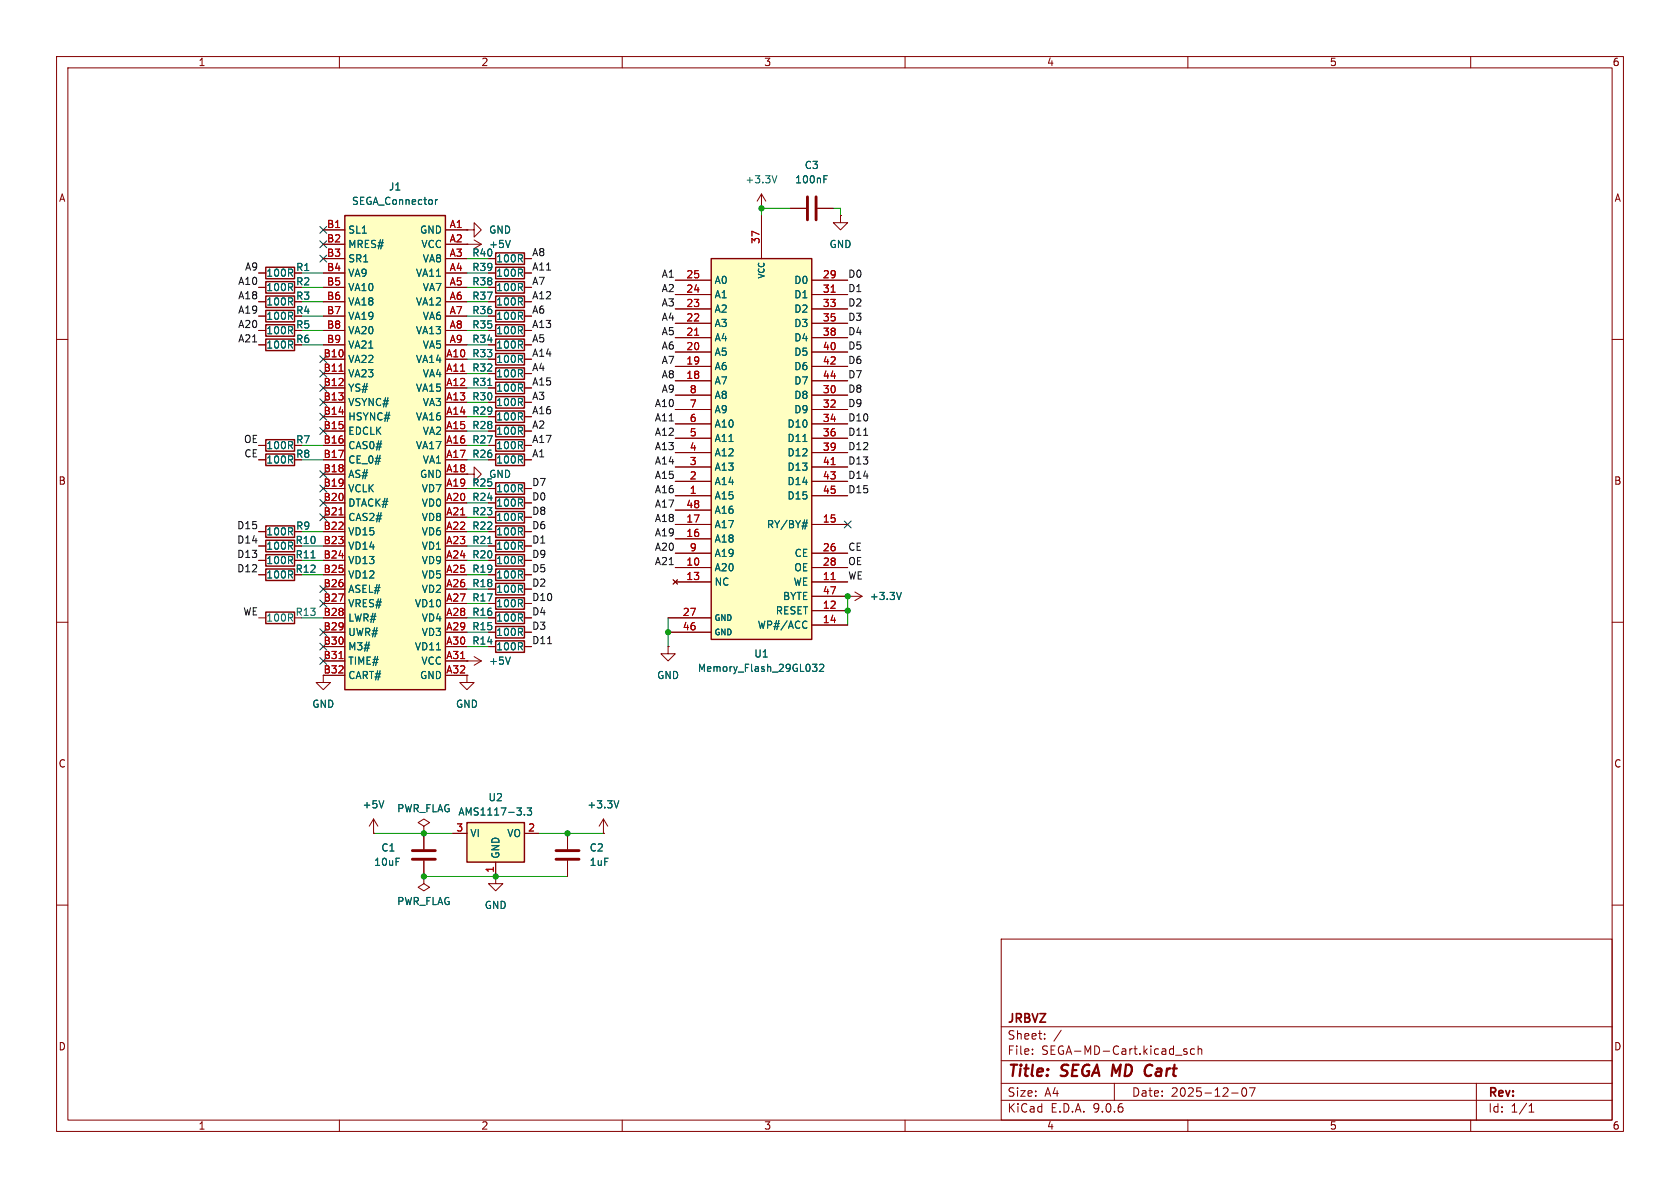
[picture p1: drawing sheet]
<svg xmlns="http://www.w3.org/2000/svg" width="297mm" height="210mm" viewBox="0 0 297 210" stroke-linecap="round" stroke-linejoin="round" font-family="sans-serif">
<g fill="none" stroke="#840000" stroke-width=".18">
<path d="M10 10h277v190h-277zM12 12h273v186h-273zM60 10v2M110 10v2M160 10v2M210 10v2M260 10v2M148.6 38.1v1.3h1.3l-1.3 1.2-1.3-1.2h1.3M148.6 38.1h.1M10 60h2M86.4 76.2h1.2M92.7 76.2h1.3"/>
<path d="M285 60h2M10 110h2M285 110h2M10 160h2M177 166h108v32h-108zM285 160h2M60 198v2M110 198v2M160 198v2M177 194.5h108M177 191.5h108M177 187.5h108"/>
<path d="M177 181.5h108M182.5 186.3v.1M182.5 185.5v.1M184.7 183.6v.1M184.7 182.8v.1M187.6 182.1l-1.3 2M197 191.5v3M207.8 186.5h1.2M209.8 185.5l-.3-.1-.3 .2 .1 .2 .5 .2v.3h-.6M210 198v2M211.2 185.5l-.5-.1-.2 .3v.4l.1 .2h.6M211.8 185.5l.2-.1 .4 .1 .1 .9"/>
<path d="M211.8 184.9v1.5M217.7 193.2h1.2M219.7 192.4l.2-.1a.81 .81 0 0 1 .6 .6 .81 .81 0 0 1-.3 .8l-.2 .1a.81 .81 0 0 1-.3-1.4zM220.9 192.3h1l-.7 1.5M260 198v2M261 191.5v6.5M270.3 196.6h.9M270.3 195.5l.4-.4v1.5"/>
</g>
<path d="M202.6 190.1l.3 .1 .5-.1M203.4 188.2l-.5 .1-.2 .2" fill="none" stroke="#840000" stroke-width=".4"/>
<path d="M87.6 75.2h5.1v2h-5.1z" fill="none" stroke="#840000" stroke-width=".25"/>
<path d="M125.7 45.7h17.8v67.3h-17.8z" fill="#ffffc2"/>
<path d="M47 47.2h5.1v2.1h-5.1zM47 49.8h5.1v2h-5.1zM125.7 45.7h17.8v67.3h-17.8z" fill="none" stroke="#840000" stroke-width=".25"/>
<g fill="none" stroke="#840000" stroke-width=".18">
<path d="M134.6 38.1v7.6M45.7 48.3h1.3M45.7 50.8h1.3M119.4 49.5h6.3M119.4 52.1h6.3M119.4 54.6h6.3M119.4 57.2h6.3M119.4 59.7h6.3M143.5 49.5h6.4M143.5 52.1h6.4M143.5 54.6h6.4M143.5 57.2h6.4"/>
<path d="M143.5 59.7h6.4M119.4 62.2h6.3M119.4 64.8h6.3M119.4 67.3h6.3M119.4 69.9h6.3M119.4 72.4h6.3M119.4 74.9h6.3M119.4 77.5h6.3M143.5 62.2h6.4M143.5 64.8h6.4M143.5 67.3h6.4M143.5 69.9h6.4"/>
<path d="M143.5 72.4h6.4M143.5 74.9h6.4M143.5 77.5h6.4M119.4 80h6.3M119.4 82.6h6.3M119.4 85.1h6.3M119.4 87.6h6.3M119.4 90.2h6.3M119.4 92.7h6.3M119.4 95.3h6.3M119.4 97.8h6.3M143.5 80h6.4"/>
<path d="M143.5 82.6h6.4M143.5 85.1h6.4M143.5 87.6h6.4M143.5 92.7h6.4M143.5 97.8h6.4M118.1 109.2h7.6M118.1 111.8h7.6M119 102.5l.8 .8M119.4 100.3h6.3M119.4 102.9h6.3M119.8 102.5l-.8 .8M143.5 100.3h6.4"/>
<path d="M143.5 102.9h6.4M143.5 105.4h6.4M143.5 108h6.4M143.5 110.5h6.4M100.3 147.3v2.8M100.3 152.1v2.8M106.7 147.3h.1M106.7 144.8l-.8 1.3M106.7 144.8l.7 1.3M106.7 144.8v2.5"/>
</g>
<path d="M122.8 59.3h.7M146.9 51.7h.8M146.9 82.1h.8M146.9 102.5h.8" fill="none" stroke="#a90000" stroke-width=".18"/>
<path d="M141.9 78h.8M141.8 93h.9M141.9 92.4h.9M142.7 91.9l-.4 1.6M142.4 109.8l.3 .1M142.7 110.9l-.3 .2M143.6 117.4h.8l-.4 .5 .4 .1v.6l-.2 .1-.5-.1M144.9 117.5l.5-.1 .2 .4-.8 .9h.8M109.4 141.5l-.4 1.3" fill="none" stroke="#006464" stroke-width=".18"/>
<path d="M98.3 150.4h4.1M98.3 151.9h4.1" fill="none" stroke="#840000" stroke-width=".51"/>
<path d="M61 38.1h17.7v83.8h-17.7z" fill="#ffffc2"/>
<g fill="none" stroke="#840000" stroke-width=".25">
<path d="M61 38.1h17.7v83.8h-17.7zM47 52.3h5.1v2.1h-5.1zM47 54.9h5.1v2h-5.1zM87.6 59.9h5.1v2.1h-5.1zM87.6 57.4h5.1v2h-5.1zM87.6 54.9h5.1v2h-5.1zM87.6 47.2h5.1v2.1h-5.1zM87.6 44.7h5.1v2h-5.1zM87.6 49.8h5.1v2h-5.1zM87.6 52.3h5.1v2.1h-5.1zM47 77.7h5.1v2.1h-5.1zM87.6 67.6h5.1v2h-5.1z"/>
<path d="M87.6 65h5.1v2.1h-5.1zM87.6 62.5h5.1v2h-5.1zM87.6 72.6h5.1v2.1h-5.1zM87.6 70.1h5.1v2h-5.1zM87.6 77.7h5.1v2.1h-5.1zM47 98h5.1v2.1h-5.1zM47 95.5h5.1v2h-5.1zM47 93h5.1v2h-5.1zM47 80.3h5.1v2h-5.1zM87.6 98h5.1v2.1h-5.1zM87.6 87.9h5.1v2h-5.1zM87.6 85.3h5.1v2.1h-5.1z"/>
<path d="M87.6 90.4h5.1v2.1h-5.1zM87.6 93h5.1v2h-5.1zM87.6 95.5h5.1v2h-5.1zM87.6 80.3h5.1v2h-5.1zM47 108.2h5.1v2h-5.1zM47 100.6h5.1v2h-5.1zM87.6 100.6h5.1v2h-5.1z"/>
</g>
<g fill="none" stroke="#840000" stroke-width=".18">
<path d="M139.7 36.8h2.8M144.5 36.8h2.8M45.7 53.3h1.3M45.7 55.9h1.3M57.1 40.6h3.9M57.1 43.2h3.9M57.1 45.7h3.9M57.1 48.3h3.9M57.1 50.8h3.9M57.1 53.3h3.9M57.1 55.9h3.9M57.1 58.4h3.9"/>
<path d="M78.7 40.6h3.8M78.7 43.2h6.4M78.7 45.7h3.8M78.7 48.3h3.8M78.7 50.8h3.8M78.7 53.3h3.8M78.7 55.9h3.8M78.7 58.4h3.8M82.5 40.6h1.3v-1.2l1.3 1.2-1.3 1.3v-1.3M82.5 40.6h.1M82.5 43.2h.1M83.8 42.4l1.3 .8"/>
<path d="M85.1 43.2l-1.3 .7M86.4 45.7h1.2M86.4 48.3h1.2M86.4 50.8h1.2M86.4 53.3h1.2M86.4 55.9h1.2M86.4 58.4h1.2M92.7 45.7h1.3M92.7 48.3h1.3M92.7 50.8h1.3M92.7 53.3h1.3M92.7 55.9h1.3"/>
<path d="M92.7 58.4h1.3M45.7 78.7h1.3M57.1 61h3.9M57.1 63.5h3.9M57.1 66h3.9M57.1 68.6h3.9M57.1 71.1h3.9M57.1 73.7h3.9M57.1 76.2h3.9M57.1 78.7h3.9M78.7 61h3.8M78.7 63.5h3.8"/>
<path d="M78.7 66h3.8M78.7 68.6h3.8M78.7 71.1h3.8M78.7 73.7h3.8M78.7 76.2h3.8M78.7 78.7h3.8M86.4 61h1.2M86.4 63.5h1.2M86.4 66h1.2M86.4 68.6h1.2M86.4 71.1h1.2M86.4 73.7h1.2"/>
<path d="M86.4 78.7h1.2M92.7 61h1.3M92.7 63.5h1.3M92.7 66h1.3M92.7 68.6h1.3M92.7 71.1h1.3M92.7 73.7h1.3M92.7 78.7h1.3M45.7 81.3h1.3M45.7 94h1.3M45.7 96.5h1.3M45.7 99.1h1.3"/>
<path d="M57.1 81.3h3.9M57.1 83.8h3.9M57.1 86.4h3.9M57.1 88.9h3.9M57.1 91.4h3.9M57.1 94h3.9M57.1 96.5h3.9M57.1 99.1h3.9M78.7 81.3h3.8M78.7 83.8h3.8M78.7 86.4h3.8M78.7 88.9h3.8"/>
<path d="M78.7 91.4h3.8M78.7 94h3.8M78.7 96.5h3.8M78.7 99.1h3.8M82.5 83.8h1.3v-1.2l1.3 1.2-1.3 1.3v-1.3M82.5 83.8h.1M86.4 81.3h1.2M86.4 86.4h1.2M86.4 88.9h1.2M86.4 91.4h1.2M86.4 94h1.2M86.4 96.5h1.2"/>
<path d="M86.4 99.1h1.2M92.7 81.3h1.3M92.7 86.4h1.3M92.7 88.9h1.3M92.7 91.4h1.3M92.7 94h1.3M92.7 96.5h1.3M92.7 99.1h1.3M45.7 101.6h1.3M45.7 109.2h1.3M57.1 101.6h3.9M57.1 104.1h3.9"/>
<path d="M57.1 106.7h3.9M57.1 109.2h3.9M57.1 111.8h3.9M57.1 114.3h3.9M57.1 116.8h3.9M61 119.4h-3.9v1.3h1.3l-1.3 1.2-1.2-1.2h1.2M78.7 101.6h3.8M78.7 104.1h3.8M78.7 106.7h3.8M78.7 109.2h3.8M78.7 111.8h3.8M78.7 114.3h3.8"/>
<path d="M78.7 116.8h3.8M78.7 119.4h3.8M82.5 119.4v1.3h1.3l-1.3 1.2-1.2-1.2h1.2M82.5 119.4h.1M86.4 101.6h1.2M92.7 101.6h1.3M118.1 114.3v1.3h1.3l-1.3 1.2-1.3-1.2h1.3M118.1 114.3h.1M149.9 105.4h.1M149.9 105.4h2.5M151.1 104.6l1.3 .8M152.4 105.4l-1.3 .8"/>
<path d="M66 147.3h.1M66 144.8l-.7 1.3M66 144.8l.8 1.3M66 144.8v2.5M74.9 154.9v1.3l1 .6-1 .7-1-.7 1-.6M74.9 154.9h.1M74.9 146.1l1-.7-1-.6-1 .6 1 .7v1.2M74.9 147.3h.1M74.9 147.3v2.8M74.9 152.1v2.8"/>
</g>
<path d="M59.9 65.6h.8M59.9 91h.8M59.9 116.4h.8" fill="none" stroke="#a90000" stroke-width=".18"/>
<path d="M77 35.3v.8M77.3 35.3l-.3 .2M145.7 31.7h.4M145.7 31.1h.6M90.2 42.5l-.4 1.3M86.2 68.1h.7M55 98.6h.7M86.2 96.1h.7M159.3 104.7l-.4 1.3M67.9 141.5l-.5 1.3" fill="none" stroke="#006464" stroke-width=".18"/>
<path d="M142.7 34.8v4.1M144.3 34.8v4.1M72.9 150.4h4.1M72.9 151.9h4.1" fill="none" stroke="#840000" stroke-width=".51"/>
<path d="M82.5 145.4h10.2v7h-10.2z" fill="#ffffc2"/>
<path d="M47 57.4h5.1v2h-5.1zM47 59.9h5.1v2.1h-5.1zM87.6 105.7h5.1v2h-5.1zM87.6 103.1h5.1v2.1h-5.1zM87.6 108.2h5.1v2h-5.1zM87.6 110.7h5.1v2.1h-5.1zM87.6 113.3h5.1v2h-5.1zM82.5 145.4h10.2v7h-10.2z" fill="none" stroke="#840000" stroke-width=".25"/>
<g fill="none" stroke="#840000" stroke-width=".18">
<path d="M134.6 36.8h.1M134.6 34.3l-.7 1.3M134.6 34.3l.8 1.3M134.6 34.3v2.5M134.6 38.1v7.6M139.7 36.8h2.8M144.5 36.8h2.8M148.6 38.1h.1M45.7 58.4h1.3M45.7 48.3h1.3M45.7 50.8h1.3M45.7 53.3h1.3"/>
<path d="M45.7 55.9h1.3M57.1 58.4h3.9M57.1 40.6h3.9M57.1 43.2h3.9M57.1 45.7h3.9M57.1 48.3h3.9M57.1 50.8h3.9M57.1 53.3h3.9M57.1 55.9h3.9M78.7 58.4h3.8M78.7 40.6h3.8M78.7 43.2h3.8"/>
<path d="M78.7 45.7h3.8M78.7 48.3h3.8M78.7 50.8h3.8M78.7 53.3h3.8M78.7 55.9h3.8M82.5 40.6h.1M82.5 43.2h.1M86.4 58.4h1.2M86.4 45.7h1.2M86.4 48.3h1.2M86.4 50.8h1.2M86.4 53.3h1.2"/>
<path d="M86.4 55.9h1.2M92.7 58.4h1.3M92.7 45.7h1.3M92.7 48.3h1.3M92.7 50.8h1.3M92.7 53.3h1.3M92.7 55.9h1.3M119.4 49.5h6.3M119.4 52.1h6.3M119.4 54.6h6.3M119.4 57.2h6.3M119.4 59.7h6.3"/>
<path d="M143.5 49.5h6.4M143.5 52.1h6.4M143.5 54.6h6.4M143.5 57.2h6.4M143.5 59.7h6.4M45.7 61h1.3M45.7 78.7h1.3M57.1 61h3.9M57.1 63.5h3.9M57.1 66h3.9M57.1 68.6h3.9M57.1 71.1h3.9"/>
<path d="M57.1 73.7h3.9M57.1 76.2h3.9M57.1 78.7h3.9M78.7 61h3.8M78.7 63.5h3.8M78.7 66h3.8M78.7 68.6h3.8M78.7 71.1h3.8M78.7 73.7h3.8M78.7 76.2h3.8M78.7 78.7h3.8M86.4 61h1.2"/>
<path d="M86.4 63.5h1.2M86.4 66h1.2M86.4 68.6h1.2M86.4 71.1h1.2M86.4 73.7h1.2M86.4 76.2h1.2M86.4 78.7h1.2M92.7 61h1.3M92.7 63.5h1.3M92.7 66h1.3M92.7 68.6h1.3M92.7 71.1h1.3"/>
<path d="M92.7 73.7h1.3M92.7 76.2h1.3M92.7 78.7h1.3M119.4 62.2h6.3M119.4 64.8h6.3M119.4 67.3h6.3M119.4 69.9h6.3M119.4 72.4h6.3M119.4 74.9h6.3M119.4 77.5h6.3M143.5 62.2h6.4M143.5 64.8h6.4"/>
<path d="M143.5 67.3h6.4M143.5 69.9h6.4M143.5 72.4h6.4M143.5 74.9h6.4M143.5 77.5h6.4M45.7 81.3h1.3M45.7 94h1.3M45.7 96.5h1.3M45.7 99.1h1.3M57.1 81.3h3.9M57.1 83.8h3.9M57.1 86.4h3.9"/>
<path d="M57.1 88.9h3.9M57.1 91.4h3.9M57.1 94h3.9M57.1 96.5h3.9M57.1 99.1h3.9M78.7 81.3h3.8M78.7 83.8h3.8M78.7 86.4h3.8M78.7 88.9h3.8M78.7 91.4h3.8M78.7 94h3.8M78.7 96.5h3.8"/>
<path d="M78.7 99.1h3.8M82.5 83.8h.1M86.4 81.3h1.2M86.4 86.4h1.2M86.4 88.9h1.2M86.4 91.4h1.2M86.4 94h1.2M86.4 96.5h1.2M86.4 99.1h1.2M92.7 81.3h1.3M92.7 86.4h1.3M92.7 88.9h1.3"/>
<path d="M92.7 91.4h1.3M92.7 94h1.3M92.7 96.5h1.3M92.7 99.1h1.3M119.4 80h6.3M119.4 82.6h6.3M119.4 85.1h6.3M119.4 87.6h6.3M119.4 90.2h6.3M119.4 92.7h6.3M119.4 95.3h6.3M119.4 97.8h6.3"/>
<path d="M143.5 80h6.4M143.5 82.6h6.4M143.5 85.1h6.4M143.5 87.6h6.4M143.5 92.7h6.4M143.5 97.8h6.4M45.7 101.6h1.3M57.1 106.7h3.9M57.1 104.1h3.9M57.1 109.2h3.9M57.1 111.8h3.9M57.1 114.3h3.9"/>
<path d="M57.1 116.8h3.9M57.1 101.6h3.9M57.1 119.4h3.9M78.7 106.7h3.8M78.7 104.1h3.8M78.7 109.2h3.8M78.7 111.8h3.8M78.7 114.3h3.8M78.7 116.8h6.4M78.7 101.6h3.8M78.7 119.4h3.8M82.5 116.8h.1"/>
<path d="M82.5 119.4h.1M83.8 116.1l1.3 .7M85.1 116.8l-1.3 .8M86.4 106.7h1.2M86.4 104.1h1.2M86.4 109.2h1.2M86.4 111.8h1.2M86.4 114.3h1.2M86.4 101.6h1.2M92.7 106.7h1.3M92.7 104.1h1.3M92.7 109.2h1.3"/>
<path d="M92.7 111.8h1.3M92.7 114.3h1.3M92.7 101.6h1.3M118.1 114.3h.1M118.1 109.2h7.6M118.1 111.8h7.6M119 102.5l.8 .8M119.4 100.3h6.3M119.4 102.9h6.3M119.8 102.5l-.8 .8M143.5 100.3h6.4M143.5 102.9h6.4"/>
<path d="M143.5 105.4h6.4M143.5 108h6.4M143.5 110.5h6.4M149.9 105.4h.1M66 147.3h.1M74.9 154.9h.1M74.9 147.3h.1M74.9 147.3v2.8M74.9 152.1v2.8M80 147.3h2.5M87.6 154.9v1.3h1.3l-1.3 1.3-1.2-1.3h1.2M87.6 154.9h.1"/>
<path d="M87.6 152.4v2.5M92.7 147.3h2.5M100.3 147.3v2.8M100.3 152.1v2.8M106.7 147.3h.1"/>
</g>
<g fill="none" stroke="#006464" stroke-width=".18">
<path d="M77 35.3v.8M77.3 35.3l-.3 .2M137.3 31.1l-.4 1.2M145.7 31.7h.4M145.7 31.1h.6M90.2 42.5l-.4 1.3M86.2 68.1h.7M141.9 78h.8M55 98.6h.7M86.2 96.1h.7M141.8 93h.9M141.9 92.4h.9"/>
<path d="M142.7 91.9l-.4 1.6M90.2 116.1l-.4 1.3M142.4 109.8l.3 .1M142.7 110.9l-.3 .2M143.6 117.4h.8l-.4 .5 .4 .1v.6l-.2 .1-.5-.1M144.9 117.5l.5-.1 .2 .4-.8 .9h.8M159.3 104.7l-.4 1.3M67.9 141.5l-.5 1.3M92.7 144v.1M93.2 142.8h.8l-.4 .5 .3 .1v.6l-.2 .1-.5-.1M109.4 141.5l-.4 1.3"/>
</g>
<path d="M152.7 77h.7M96.8 113.8h.7" fill="none" stroke="#0f0f0f" stroke-width=".18"/>
<g fill="none" stroke="#009600" stroke-width=".18">
<path d="M139.7 36.8h-5.1v1.3M147.3 36.8h1.3v1.3M53.3 55.9h3.8M53.3 58.4h3.8M53.3 50.8h3.8M53.3 48.3h3.8M53.3 53.3h3.8M82.5 55.9h3.9M82.5 58.4h3.9M82.5 50.8h3.9M82.5 48.3h3.9M82.5 53.3h3.9"/>
<path d="M82.5 45.7h3.9M53.3 78.7h3.8M53.3 61h3.8M82.5 66h3.9M82.5 68.6h3.9M82.5 78.7h3.9M82.5 76.2h3.9M82.5 63.5h3.9M82.5 71.1h3.9M82.5 61h3.9M82.5 73.7h3.9M53.3 94h3.8"/>
<path d="M53.3 96.5h3.8M53.3 81.3h3.8M53.3 99.1h3.8M82.5 94h3.9M82.5 96.5h3.9M82.5 81.3h3.9M82.5 86.4h3.9M82.5 88.9h3.9M82.5 91.4h3.9M82.5 99.1h3.9M53.3 109.2h3.8M53.3 101.6h3.8"/>
<path d="M82.5 109.2h3.9M82.5 114.3h3.9M82.5 106.7h3.9M82.5 104.1h3.9M82.5 101.6h3.9M82.5 111.8h3.9M118.1 109.2v5.1M149.9 105.4v5.1M66 147.3h14M74.9 154.9h25.4M95.2 147.3h11.5"/>
</g>
<g fill="none" stroke="#000084" stroke-width=".18">
<path d="M56.5 40l1.3 1.2M56.5 45.1l1.3 1.2M56.5 42.6l1.3 1.2M57.8 40l-1.3 1.2M57.8 45.1l-1.3 1.2M57.8 42.6l-1.3 1.2M56.5 73.1l1.3 1.2M56.5 75.6l1.3 1.2M56.5 70.5l1.3 1.2M56.5 62.9l1.3 1.2M56.5 68l1.3 1.2M56.5 65.4l1.3 1.2"/>
<path d="M57.8 73.1l-1.3 1.2M57.8 75.6l-1.3 1.2M57.8 70.5l-1.3 1.2M57.8 62.9l-1.3 1.2M57.8 68l-1.3 1.2M57.8 65.4l-1.3 1.2M56.5 83.2l1.3 1.2M56.5 85.8l1.3 1.2M56.5 88.3l1.3 1.2M56.5 90.8l1.3 1.2M57.8 83.2l-1.3 1.2M57.8 85.8l-1.3 1.2"/>
<path d="M57.8 88.3l-1.3 1.2M57.8 90.8l-1.3 1.2M149.3 92.1l1.2 1.2M150.5 92.1l-1.2 1.2M56.5 103.5l1.3 1.2M56.5 106.1l1.3 1.2M56.5 113.7l1.3 1.2M56.5 111.2l1.3 1.2M56.5 116.2l1.3 1.2M57.8 103.5l-1.3 1.2M57.8 106.1l-1.3 1.2M57.8 113.7l-1.3 1.2"/>
<path d="M57.8 111.2l-1.3 1.2M57.8 116.2l-1.3 1.2"/>
</g>
<path d="M122.8 59.3h.7M146.9 51.7h.8M59.9 65.6h.8M59.9 91h.8M146.9 82.1h.8M59.9 116.4h.8M146.9 102.5h.8" fill="none" stroke="#a90000" stroke-width=".18"/>
<g fill="#009600" stroke="#009600" stroke-width=".18">
<circle cx="74.9" cy="147.3" r=".46"/>
<circle cx="118.1" cy="111.8" r=".46"/>
<circle cx="74.9" cy="154.9" r=".46"/>
<circle cx="87.6" cy="154.9" r=".46"/>
<circle cx="100.3" cy="147.3" r=".46"/>
<circle cx="134.6" cy="36.8" r=".46"/>
<circle cx="149.9" cy="105.4" r=".46"/>
<circle cx="149.9" cy="108" r=".46"/>
</g>
<g font-size="2.8" fill="#840000">
<text x="178" y="190.9">Title:</text>
<text x="187.7" y="190.9">SEGA MD</text>
<text x="204" y="190.9">Cart</text>
</g>
<g font-size="2.1" fill="#840000">
<text x="178" y="184">Sheet:</text>
<text x="178" y="181.2">JRBVZ</text>
<text x="178" y="186.7">File:</text>
<text x="184.1" y="186.7">SEGA-MD-Cart.kicad_sch</text>
<text x="178" y="196.9">KiCad</text>
<text x="178" y="194.1">Size:</text>
<text x="184.7" y="194.1">A4</text>
<text x="185.7" y="196.9">E.D.A.</text>
<text x="193.3" y="196.9">9.0.6</text>
<text x="200" y="194.1">Date:</text>
<text x="207" y="194.1">2025-12-07</text>
<text x="263" y="194.3">Rev:</text>
<text x="263" y="196.9">Id:</text>
<text x="267.1" y="196.9">1/1</text>
</g>
<g font-size="1.8" fill="#840000">
<text x="35" y="11.9">1</text>
<text x="85" y="11.9">2</text>
<text x="135" y="11.9">3</text>
<text x="185" y="11.9">4</text>
<text x="235" y="11.9">5</text>
<text x="285" y="11.9">6</text>
<text x="10.3" y="35.9">A</text>
<text x="285.3" y="35.9">A</text>
<text x="52.3" y="48.1">R1</text>
<text x="52.3" y="50.6">R2</text>
<text x="52.3" y="53.2">R3</text>
<text x="52.3" y="55.7">R4</text>
<text x="52.3" y="58.3">R5</text>
<text x="52.3" y="60.8">R6</text>
<text x="52.3" y="78.6">R7</text>
<text x="52.3" y="81.1">R8</text>
<text x="10.3" y="85.9">B</text>
<text x="285.3" y="85.9">B</text>
<text x="52.3" y="93.8">R9</text>
<text x="52.2" y="98.9">R11</text>
<text x="52.2" y="96.4">R10</text>
<text x="52.2" y="101.4">R12</text>
<text x="57.1" y="119.1">B32</text>
<text x="10.3" y="135.9">C</text>
<text x="285.3" y="135.9">C</text>
<text x="10.3" y="185.9">D</text>
<text x="285.3" y="185.9">D</text>
<text x="35" y="199.9">1</text>
<text x="85" y="199.9">2</text>
<text x="135" y="199.9">3</text>
<text x="185" y="199.9">4</text>
<text x="235" y="199.9">5</text>
<text x="285" y="199.9">6</text>
</g>
<g font-size="1.8" fill="#006464">
<text x="68.7" y="33.9">J1</text>
<text x="131.7" y="32.6">+3.3V</text>
<text x="140.5" y="32.6">100nF</text>
<text x="142.2" y="30.1">C3</text>
<text x="61.5" y="41.5">SL1</text>
<text x="62.1" y="36.4">SEGA_Connector</text>
<text x="74.2" y="41.5">GND</text>
<text x="86.4" y="41.5">GND</text>
<text x="61.5" y="44">MRES#</text>
<text x="61.5" y="46.6">SR1</text>
<text x="74.4" y="44">VCC</text>
<text x="74.6" y="46.6">VA8</text>
<text x="83.4" y="45.6">R40</text>
<text x="86.4" y="44">+5V</text>
<text x="87.6" y="46.6">100R</text>
<text x="146.6" y="44">GND</text>
<text x="47" y="49.1">100R</text>
<text x="47" y="51.7">100R</text>
<text x="61.5" y="49.1">VA9</text>
<text x="61.5" y="51.7">VA10</text>
<text x="73.4" y="49.1">VA11</text>
<text x="74.6" y="51.7">VA7</text>
<text x="83.4" y="48.1">R39</text>
<text x="83.4" y="50.6">R38</text>
<text x="83.4" y="53.2">R37</text>
<text x="87.6" y="49.1">100R</text>
<text x="87.6" y="51.7">100R</text>
<text x="126.2" y="50.4">A0</text>
<text x="126.2" y="52.9">A1</text>
<text x="140.3" y="50.4">D0</text>
<text x="140.3" y="52.9">D1</text>
<text x="47" y="54.2">100R</text>
<text x="47" y="56.7">100R</text>
<text x="47" y="59.3">100R</text>
<text x="61.5" y="54.2">VA18</text>
<text x="61.5" y="56.7">VA19</text>
<text x="61.5" y="59.3">VA20</text>
<text x="73.4" y="54.2">VA12</text>
<text x="73.4" y="59.3">VA13</text>
<text x="74.6" y="56.7">VA6</text>
<text x="83.4" y="58.3">R35</text>
<text x="83.4" y="55.7">R36</text>
<text x="87.6" y="59.3">100R</text>
<text x="87.6" y="56.7">100R</text>
<text x="87.6" y="54.2">100R</text>
<text x="126.2" y="55.5">A2</text>
<text x="126.2" y="58">A3</text>
<text x="140.3" y="55.5">D2</text>
<text x="140.3" y="58">D3</text>
<text x="47" y="61.8">100R</text>
<text x="61.5" y="61.8">VA21</text>
<text x="61.5" y="64.4">VA22</text>
<text x="73.4" y="64.4">VA14</text>
<text x="74.6" y="61.8">VA5</text>
<text x="83.4" y="60.8">R34</text>
<text x="83.4" y="65.9">R32</text>
<text x="83.4" y="63.3">R33</text>
<text x="87.6" y="61.8">100R</text>
<text x="87.6" y="64.4">100R</text>
<text x="126.2" y="60.6">A4</text>
<text x="126.2" y="63.1">A5</text>
<text x="126.2" y="65.6">A6</text>
<text x="140.3" y="60.6">D4</text>
<text x="140.3" y="63.1">D5</text>
<text x="140.3" y="65.6">D6</text>
<text x="61.5" y="66.9">VA23</text>
<text x="61.5" y="69.4">YS#</text>
<text x="61.5" y="72">VSYNC#</text>
<text x="73.4" y="69.4">VA15</text>
<text x="74.6" y="66.9">VA4</text>
<text x="74.6" y="72">VA3</text>
<text x="83.4" y="68.4">R31</text>
<text x="83.4" y="71">R30</text>
<text x="87.6" y="69.4">100R</text>
<text x="87.6" y="66.9">100R</text>
<text x="87.6" y="72">100R</text>
<text x="126.2" y="68.2">A7</text>
<text x="126.2" y="70.7">A8</text>
<text x="140.3" y="68.2">D7</text>
<text x="140.3" y="70.7">D8</text>
<text x="61.5" y="74.5">HSYNC#</text>
<text x="61.5" y="77.1">EDCLK</text>
<text x="73.4" y="74.5">VA16</text>
<text x="74.6" y="77.1">VA2</text>
<text x="83.4" y="76">R28</text>
<text x="83.4" y="73.5">R29</text>
<text x="87.6" y="77.1">100R</text>
<text x="87.6" y="74.5">100R</text>
<text x="126.2" y="73.3">A9</text>
<text x="126.2" y="75.8">A10</text>
<text x="139.1" y="75.8">D10</text>
<text x="140.3" y="73.3">D9</text>
<text x="47" y="79.6">100R</text>
<text x="47" y="82.1">100R</text>
<text x="61.5" y="79.6">CAS0#</text>
<text x="61.5" y="82.1">CE_0#</text>
<text x="73.4" y="79.6">VA17</text>
<text x="74.6" y="82.1">VA1</text>
<text x="83.4" y="78.6">R27</text>
<text x="83.4" y="81.1">R26</text>
<text x="87.6" y="79.6">100R</text>
<text x="87.6" y="82.1">100R</text>
<text x="126.2" y="78.3">A11</text>
<text x="126.2" y="80.9">A12</text>
<text x="126.2" y="83.4">A13</text>
<text x="139.1" y="78.3">D11</text>
<text x="139.1" y="80.9">D12</text>
<text x="139.1" y="83.4">D13</text>
<text x="61.5" y="84.7">AS#</text>
<text x="61.5" y="87.2">VCLK</text>
<text x="61.5" y="89.8">DTACK#</text>
<text x="74.2" y="84.7">GND</text>
<text x="74.5" y="87.2">VD7</text>
<text x="74.5" y="89.8">VD0</text>
<text x="83.4" y="88.7">R24</text>
<text x="83.4" y="86.2">R25</text>
<text x="86.4" y="84.7">GND</text>
<text x="87.6" y="89.8">100R</text>
<text x="87.6" y="87.2">100R</text>
<text x="126.2" y="86">A14</text>
<text x="126.2" y="88.5">A15</text>
<text x="139.1" y="86">D14</text>
<text x="139.1" y="88.5">D15</text>
<text x="47" y="94.8">100R</text>
<text x="61.5" y="92.3">CAS2#</text>
<text x="61.5" y="94.8">VD15</text>
<text x="74.5" y="92.3">VD8</text>
<text x="74.5" y="94.8">VD6</text>
<text x="83.4" y="91.3">R23</text>
<text x="83.4" y="93.8">R22</text>
<text x="87.6" y="92.3">100R</text>
<text x="87.6" y="94.8">100R</text>
<text x="126.2" y="91">A16</text>
<text x="126.2" y="93.6">A17</text>
<text x="135.5" y="93.6">RY/BY#</text>
<text x="47" y="99.9">100R</text>
<text x="47" y="97.4">100R</text>
<text x="61.5" y="97.4">VD14</text>
<text x="61.5" y="99.9">VD13</text>
<text x="74.5" y="97.4">VD1</text>
<text x="74.5" y="99.9">VD9</text>
<text x="83.4" y="98.9">R20</text>
<text x="83.4" y="96.4">R21</text>
<text x="83.4" y="101.4">R19</text>
<text x="87.6" y="99.9">100R</text>
<text x="87.6" y="97.4">100R</text>
<text x="126.2" y="96.1">A18</text>
<text x="126.2" y="98.7">A19</text>
<text x="126.2" y="101.2">A20</text>
<text x="140.3" y="101.2">OE</text>
<text x="140.4" y="98.7">CE</text>
<text x="47" y="102.5">100R</text>
<text x="61.5" y="102.5">VD12</text>
<text x="61.5" y="105">ASEL#</text>
<text x="61.5" y="107.5">VRES#</text>
<text x="73.3" y="107.5">VD10</text>
<text x="74.5" y="102.5">VD5</text>
<text x="74.5" y="105">VD2</text>
<text x="83.4" y="106.5">R17</text>
<text x="83.4" y="104">R18</text>
<text x="87.6" y="102.5">100R</text>
<text x="87.6" y="107.5">100R</text>
<text x="87.6" y="105">100R</text>
<text x="126.2" y="103.7">NC</text>
<text x="138.3" y="106.3">BYTE</text>
<text x="140.2" y="103.7">WE</text>
<text x="153.7" y="106.3">+3.3V</text>
<text x="47" y="110.1">100R</text>
<text x="52.2" y="109.1">R13</text>
<text x="61.5" y="110.1">LWR#</text>
<text x="61.5" y="112.6">UWR#</text>
<text x="74.5" y="110.1">VD4</text>
<text x="74.5" y="112.6">VD3</text>
<text x="83.4" y="109.1">R16</text>
<text x="83.4" y="111.6">R15</text>
<text x="87.6" y="110.1">100R</text>
<text x="87.6" y="112.6">100R</text>
<text x="133.8" y="111.4">WP#/ACC</text>
<text x="137.1" y="108.8">RESET</text>
<text x="61.5" y="115.2">M3#</text>
<text x="61.5" y="117.7">TIME#</text>
<text x="73.3" y="115.2">VD11</text>
<text x="74.4" y="117.7">VCC</text>
<text x="83.4" y="114.1">R14</text>
<text x="86.4" y="117.7">+5V</text>
<text x="87.6" y="115.2">100R</text>
<text x="123.3" y="119">Memory_Flash_29GL032</text>
<text x="133.2" y="116.4">U1</text>
<text x="55.1" y="125.3">GND</text>
<text x="61.5" y="120.2">CART#</text>
<text x="74.2" y="120.2">GND</text>
<text x="80.5" y="125.3">GND</text>
<text x="116.1" y="120.2">GND</text>
<text x="64" y="143.1">+5V</text>
<text x="70.1" y="143.8">PWR_FLAG</text>
<text x="86.3" y="141.8">U2</text>
<text x="103.7" y="143.1">+3.3V</text>
<text x="80.9" y="144.4">AMS1117-3.3</text>
<text x="83.1" y="148.2">VI</text>
<text x="89.6" y="148.2">VO</text>
<text x="66" y="153.3">10uF</text>
<text x="67.3" y="150.7">C1</text>
<text x="88.5" y="151.9" transform="rotate(-90 88.5 151.9)">GND</text>
<text x="104.1" y="150.7">C2</text>
<text x="104.1" y="153.3">1uF</text>
<text x="70.1" y="160.2">PWR_FLAG</text>
<text x="85.6" y="160.9">GND</text>
</g>
<g font-size="1.8" fill="#a90000">
<text x="57.7" y="40.4">B1</text>
<text x="79.4" y="40.4">A1</text>
<text x="57.7" y="42.9">B2</text>
<text x="57.7" y="45.5">B3</text>
<text x="79.4" y="42.9">A2</text>
<text x="79.4" y="45.5">A3</text>
<text x="134.4" y="43.2" transform="rotate(-90 134.4 43.2)">37</text>
<text x="57.7" y="48">B4</text>
<text x="57.7" y="50.5">B5</text>
<text x="57.7" y="53.1">B6</text>
<text x="79.4" y="48">A4</text>
<text x="79.4" y="50.5">A5</text>
<text x="79.4" y="53.1">A6</text>
<text x="121.2" y="49.3">25</text>
<text x="121.2" y="51.8">24</text>
<text x="145.4" y="49.3">29</text>
<text x="145.4" y="51.8">31</text>
<text x="57.7" y="55.6">B7</text>
<text x="57.7" y="58.2">B8</text>
<text x="79.4" y="55.6">A7</text>
<text x="79.4" y="58.2">A8</text>
<text x="121.2" y="54.4">23</text>
<text x="121.2" y="56.9">22</text>
<text x="121.2" y="59.4">21</text>
<text x="145.4" y="54.4">33</text>
<text x="145.4" y="56.9">35</text>
<text x="145.4" y="59.4">38</text>
<text x="57.1" y="63.2">B10</text>
<text x="57.1" y="65.8">B11</text>
<text x="57.7" y="60.7">B9</text>
<text x="78.8" y="63.2">A10</text>
<text x="78.8" y="65.8">A11</text>
<text x="79.4" y="60.7">A9</text>
<text x="121.2" y="62">20</text>
<text x="121.2" y="64.5">19</text>
<text x="145.4" y="62">40</text>
<text x="145.4" y="64.5">42</text>
<text x="57.1" y="68.3">B12</text>
<text x="57.1" y="70.9">B13</text>
<text x="78.8" y="68.3">A12</text>
<text x="78.8" y="70.9">A13</text>
<text x="121.2" y="67.1">18</text>
<text x="121.8" y="69.6">8</text>
<text x="145.4" y="67.1">44</text>
<text x="145.4" y="69.6">30</text>
<text x="57.1" y="73.4">B14</text>
<text x="57.1" y="75.9">B15</text>
<text x="78.8" y="73.4">A14</text>
<text x="78.8" y="75.9">A15</text>
<text x="121.8" y="72.1">7</text>
<text x="121.8" y="74.7">6</text>
<text x="121.8" y="77.2">5</text>
<text x="145.4" y="72.1">32</text>
<text x="145.4" y="74.7">34</text>
<text x="145.4" y="77.2">36</text>
<text x="57.1" y="78.5">B16</text>
<text x="57.1" y="81">B17</text>
<text x="57.1" y="83.6">B18</text>
<text x="78.8" y="78.5">A16</text>
<text x="78.8" y="81">A17</text>
<text x="78.8" y="83.6">A18</text>
<text x="121.8" y="79.8">4</text>
<text x="121.8" y="82.3">3</text>
<text x="145.4" y="79.8">39</text>
<text x="145.4" y="82.3">41</text>
<text x="57.1" y="86.1">B19</text>
<text x="57.1" y="88.6">B20</text>
<text x="78.8" y="86.1">A19</text>
<text x="78.8" y="88.6">A20</text>
<text x="121.2" y="89.9">48</text>
<text x="121.8" y="84.8">2</text>
<text x="121.8" y="87.4">1</text>
<text x="145.4" y="84.8">43</text>
<text x="145.4" y="87.4">45</text>
<text x="57.1" y="91.2">B21</text>
<text x="57.1" y="93.7">B22</text>
<text x="78.8" y="91.2">A21</text>
<text x="78.8" y="93.7">A22</text>
<text x="121.2" y="92.5">17</text>
<text x="121.2" y="95">16</text>
<text x="145.4" y="92.5">15</text>
<text x="57.1" y="96.3">B23</text>
<text x="57.1" y="98.8">B24</text>
<text x="57.1" y="101.3">B25</text>
<text x="78.8" y="96.3">A23</text>
<text x="78.8" y="98.8">A24</text>
<text x="78.8" y="101.3">A25</text>
<text x="121.2" y="100.1">10</text>
<text x="121.8" y="97.5">9</text>
<text x="145.4" y="97.5">26</text>
<text x="145.4" y="100.1">28</text>
<text x="57.1" y="103.9">B26</text>
<text x="57.1" y="106.4">B27</text>
<text x="78.8" y="103.9">A26</text>
<text x="78.8" y="106.4">A27</text>
<text x="121.2" y="102.6">13</text>
<text x="145.4" y="102.6">11</text>
<text x="145.4" y="105.2">47</text>
<text x="145.4" y="107.7">12</text>
<text x="57.1" y="109">B28</text>
<text x="57.1" y="111.5">B29</text>
<text x="78.8" y="109">A28</text>
<text x="78.8" y="111.5">A29</text>
<text x="120.6" y="109">27</text>
<text x="120.6" y="111.5">46</text>
<text x="145.4" y="110.2">14</text>
<text x="57.1" y="114">B30</text>
<text x="57.1" y="116.6">B31</text>
<text x="78.8" y="114">A30</text>
<text x="78.8" y="116.6">A31</text>
<text x="78.8" y="119.1">A32</text>
<text x="80.6" y="147.1">3</text>
<text x="93.3" y="147.1">2</text>
<text x="87.4" y="154.4" transform="rotate(-90 87.4 154.4)">1</text>
</g>
<g font-size="1.8" fill="#0f0f0f">
<text x="43.2" y="47.9">A9</text>
<text x="94" y="47.9">A11</text>
<text x="94" y="45.4">A8</text>
<text x="42" y="50.5">A10</text>
<text x="42" y="53">A18</text>
<text x="94" y="50.5">A7</text>
<text x="94" y="53">A12</text>
<text x="116.9" y="49.2">A1</text>
<text x="116.9" y="51.7">A2</text>
<text x="149.9" y="49.2">D0</text>
<text x="149.9" y="51.7">D1</text>
<text x="42" y="55.5">A19</text>
<text x="42" y="58.1">A20</text>
<text x="94" y="55.5">A6</text>
<text x="94" y="58.1">A13</text>
<text x="116.9" y="54.3">A3</text>
<text x="116.9" y="56.8">A4</text>
<text x="116.9" y="59.3">A5</text>
<text x="149.9" y="59.3">D4</text>
<text x="149.9" y="56.8">D3</text>
<text x="149.9" y="54.3">D2</text>
<text x="42" y="60.6">A21</text>
<text x="94" y="63.2">A14</text>
<text x="94" y="60.6">A5</text>
<text x="94" y="65.7">A4</text>
<text x="116.9" y="61.9">A6</text>
<text x="116.9" y="64.4">A7</text>
<text x="149.9" y="61.9">D5</text>
<text x="149.9" y="64.4">D6</text>
<text x="94" y="70.8">A3</text>
<text x="94" y="68.2">A15</text>
<text x="116.9" y="69.5">A9</text>
<text x="116.9" y="67">A8</text>
<text x="149.9" y="69.5">D8</text>
<text x="149.9" y="67">D7</text>
<text x="94" y="73.3">A16</text>
<text x="94" y="75.9">A2</text>
<text x="115.7" y="74.6">A11</text>
<text x="115.7" y="77.1">A12</text>
<text x="115.7" y="72">A10</text>
<text x="149.9" y="77.1">D11</text>
<text x="149.9" y="74.6">D10</text>
<text x="149.9" y="72">D9</text>
<text x="43" y="78.4">OE</text>
<text x="43.1" y="80.9">CE</text>
<text x="94" y="80.9">A1</text>
<text x="94" y="78.4">A17</text>
<text x="115.7" y="82.2">A14</text>
<text x="115.7" y="79.7">A13</text>
<text x="149.9" y="79.7">D12</text>
<text x="149.9" y="82.2">D13</text>
<text x="94" y="86">D7</text>
<text x="94" y="88.6">D0</text>
<text x="115.7" y="87.3">A16</text>
<text x="115.7" y="84.7">A15</text>
<text x="115.7" y="89.8">A17</text>
<text x="149.9" y="87.3">D15</text>
<text x="149.9" y="84.7">D14</text>
<text x="41.8" y="93.6">D15</text>
<text x="94" y="91.1">D8</text>
<text x="94" y="93.6">D6</text>
<text x="115.7" y="94.9">A19</text>
<text x="115.7" y="92.4">A18</text>
<text x="41.8" y="96.2">D14</text>
<text x="41.8" y="98.7">D13</text>
<text x="41.8" y="101.3">D12</text>
<text x="94" y="96.2">D1</text>
<text x="94" y="98.7">D9</text>
<text x="94" y="101.3">D5</text>
<text x="115.7" y="97.4">A20</text>
<text x="115.7" y="100">A21</text>
<text x="149.9" y="100">OE</text>
<text x="149.9" y="97.4">CE</text>
<text x="94" y="106.3">D10</text>
<text x="94" y="103.8">D2</text>
<text x="149.9" y="102.5">WE</text>
<text x="42.9" y="108.9">WE</text>
<text x="94" y="111.4">D3</text>
<text x="94" y="114">D11</text>
<text x="94" y="108.9">D4</text>
</g>
<g font-size="1.4" fill="#006464">
<text x="135.4" y="49.4" transform="rotate(-90 135.4 49.4)">VCC</text>
<text x="126.2" y="110">GND</text>
<text x="126.2" y="112.5">GND</text>
</g>
</svg>
